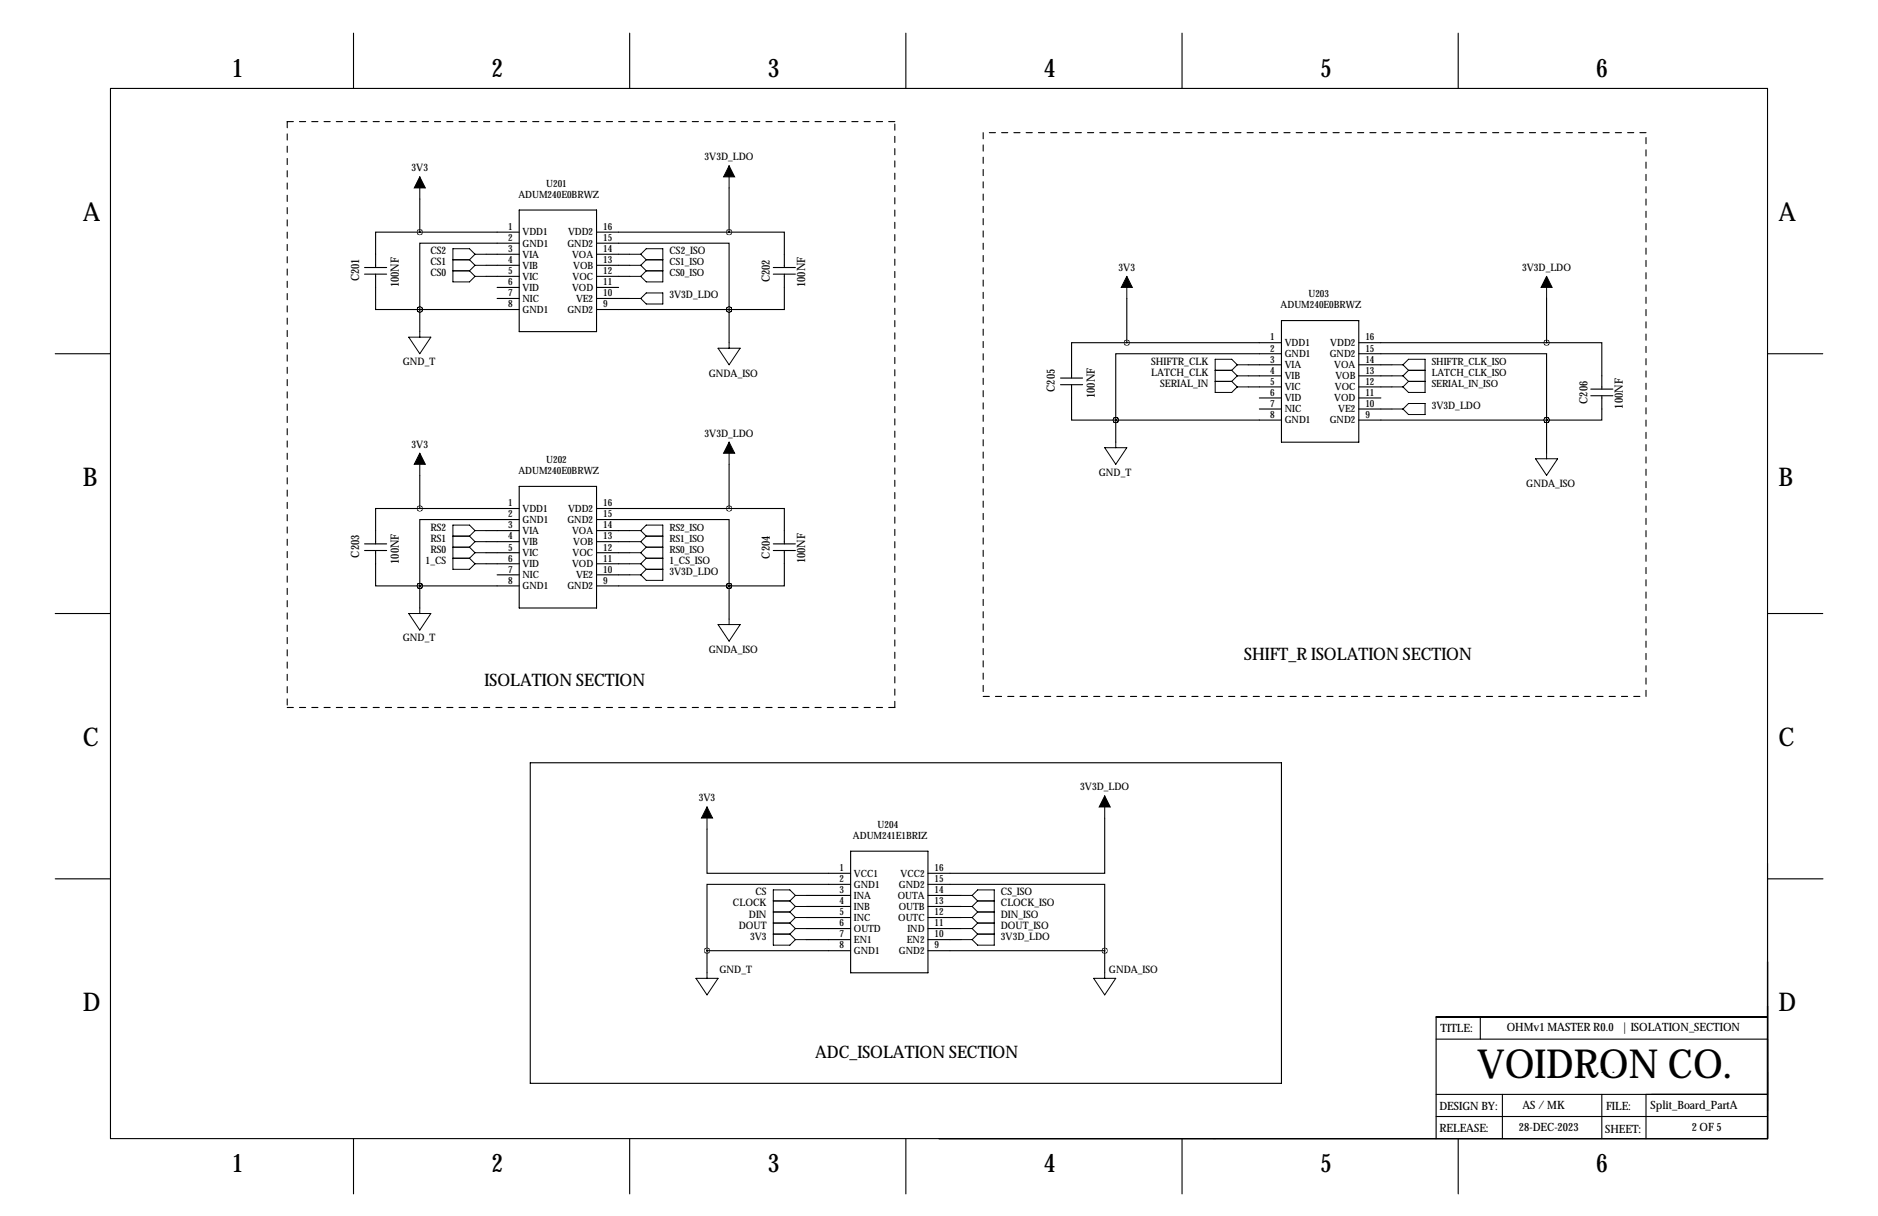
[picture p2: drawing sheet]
<svg xmlns="http://www.w3.org/2000/svg" width="432mm" height="279mm" viewBox="0 0 432 279" stroke-linecap="round" stroke-linejoin="round" font-family="sans-serif">
<g fill="none" stroke="#000" stroke-width=".25">
<path d="M81.3 7.6v12.7M144.8 7.6v12.7M208.3 7.6v12.7M271.8 7.6v12.7M335.3 7.6v12.7M25.4 20.3h381v241.3h-381zM96.5 53.3h-10.1v8.2M96.5 53.3h22.9M96.5 45.7v7.6M111.8 58.4h7.6M119.4 55.9h-22.9v15.2M119.4 48.3h17.8v27.9h-17.8z"/>
<path d="M137.2 55.9h30.4v15.2M137.2 53.3h30.4M137.2 58.4h7.6M167.6 53.3h12.7v8.2M167.6 43.2v10.1M83.8 61.5h5.1M83.8 63h5.1M86.4 63v8.1h10.1M96.5 71.1h.1M96.5 71.1h22.9M96.5 71.1v5.1M111.8 61h7.6"/>
<path d="M111.8 63.5h7.6M114.3 66h5.1M114.3 68.6h5.1M137.2 61h7.6M137.2 63.5h7.6M137.2 66h5M137.2 68.6h7.6M137.2 71.1h30.4M167.6 71.1h.1M167.6 71.1v7.6M177.8 61.5h5.1M177.8 63h5.1"/>
<path d="M180.3 63v8.1h-12.7M259.1 78.7h-12.7v8.2M259.1 78.7h35.5M259.1 68.6v10.1M294.6 73.7h17.8v27.9h-17.8zM312.4 78.7h43.2M355.6 78.7h12.7v10.7M355.6 68.6v10.1M12.7 81.3h12.7M243.8 86.9h5.1M243.8 88.4h5.1M246.4 88.4v8.1h10.1"/>
<path d="M256.5 96.5h.1M256.5 96.5h38.1M256.5 96.5v5.1M287 83.8h7.6M287 86.4h7.6M287 88.9h7.6M289.6 91.4h5M289.6 94h5M294.6 81.3h-38.1v15.2M312.4 81.3h43.2v15.2M312.4 83.8h7.6M312.4 86.4h7.6"/>
<path d="M312.4 88.9h7.6M312.4 91.4h5.1M312.4 94h7.6M312.4 96.5h43.2M355.6 96.5h.1M355.6 96.5v7.6M365.8 89.4h5M365.8 90.9h5M368.3 90.9v5.6h-12.7M406.4 81.3h12.7M96.5 116.8h-10.1v8.2M96.5 116.8h22.9"/>
<path d="M96.5 109.2v7.6M119.4 119.4h-22.9v15.2M119.4 111.8h17.8v27.9h-17.8zM137.2 119.4h30.4v15.2M137.2 116.8h30.4M167.6 116.8h12.7v8.2M167.6 106.7v10.1M83.8 125h5.1M83.8 126.5h5.1M86.4 126.5v8.1h10.1M96.5 134.6h.1M96.5 134.6h22.9"/>
<path d="M96.5 134.6v5.1M111.8 121.9h7.6M111.8 124.5h7.6M111.8 127h7.6M111.8 129.5h7.6M114.3 132.1h5.1M137.2 121.9h7.6M137.2 124.5h7.6M137.2 127h7.6M137.2 129.5h7.6M137.2 132.1h7.6M137.2 134.6h30.4"/>
<path d="M167.6 134.6h.1M167.6 134.6v7.6M177.8 125h5.1M177.8 126.5h5.1M180.3 126.5v8.1h-12.7M12.7 141h12.7M406.4 141h12.7M121.9 175.3h172.7v73.6h-172.7zM162.6 190.5v10.2h33M195.6 195.6h17.8v27.9h-17.8zM254 188v12.7h-40.6M12.7 201.9h12.7"/>
<path d="M162.6 218.4h33M162.6 218.4v5.1M185.4 205.7h10.2M185.4 208.3h10.2M185.4 210.8h10.2M185.4 213.4h10.2M185.4 215.9h10.2M195.6 203.2h-33v15.2M213.4 203.2h40.6v15.2M213.4 205.7h7.6M213.4 208.3h7.6M213.4 210.8h7.6"/>
<path d="M213.4 213.4h7.6M213.4 215.9h7.6M213.4 218.4h40.6M254 218.4v5.1M406.5 201.9h12.7M330.2 238.8h76.2M340.4 233.7v5.1M406.4 233.7h-76.2v27.9M330.2 251.5h76.2M330.2 256.5h76.2M345.4 251.5v10.1M368.3 246.4h.1"/>
<path d="M368.3 251.5v10.1M370.8 246.4h.1M378.5 251.5v10.1M81.3 261.6v12.7M144.8 261.6v12.7M208.3 261.6v12.7M271.8 261.6v12.7M335.3 261.6v12.7"/>
</g>
<path d="M66 27.9v134.7M205.7 27.9h-139.7M226.1 30.5v129.5M378.5 30.5h-152.4M66 162.6h139.7M205.7 162.6v-134.7M226.1 160h152.4M378.5 160v-129.5" fill="none" stroke="#000" stroke-width=".25" stroke-dasharray="1.4 1.4"/>
<g fill="none" stroke="#000" stroke-width=".23">
<path d="M167.6 38.1v5.1M96.5 40.6v5.1M104.1 59.7h3.8M107.9 59.7l1.3 1.3M109.2 58.4h2.6M109.2 58.4l-1.3 1.3M109.2 58.4l-1.3-1.2h-3.8v7.6h3.8l1.3-1.3M144.8 58.4h2.5M147.3 58.4l1.3-1.2h3.8v7.6h-3.8l-1.3-1.3M147.3 58.4l1.3 1.3M148.6 59.7h3.8M148.6 59.7l-1.3 1.3"/>
<path d="M94 77.5h5.1l-2.6 3.8zM96.5 76.2v1.3M104.1 62.2h3.8M107.9 62.2l1.3 1.3M109.2 61h2.6M109.2 61l-1.3 1.2M109.2 63.5h2.6M144.8 61h2.5M144.8 63.5h2.5M144.8 68.6h2.5M147.3 61l1.3 1.2M148.6 62.2h3.8"/>
<path d="M148.6 67.3h3.8v2.5h-3.8l-1.3-1.2zM148.6 62.2l-1.3 1.3M167.6 78.7v1.3M259.1 63.5v5.1M355.6 63.5v5.1M165.1 80h5.1l-2.6 3.8zM279.4 85.1h3.8M279.4 87.6h3.8M283.2 85.1l1.3 1.3M283.2 87.6l1.3 1.3M284.5 83.8h2.5M284.5 83.8l-1.3 1.3"/>
<path d="M284.5 83.8l-1.3-1.3h-3.8v7.7h3.8l1.3-1.3M284.5 86.4h2.5M284.5 86.4l-1.3 1.2M284.5 88.9h2.5M320 83.8h2.6M320 86.4h2.6M320 88.9h2.6M320 94h2.6M322.6 83.8l1.2-1.3h3.9v7.7h-3.9l-1.2-1.3M322.6 83.8l1.2 1.3M322.6 86.4l1.2 1.2M323.8 85.1h3.9"/>
<path d="M323.8 87.6h3.9M323.8 92.7h3.9v2.5h-3.9l-1.2-1.2zM323.8 85.1l-1.2 1.3M323.8 87.6l-1.2 1.3M96.5 104.1v5.1M167.6 101.6v5.1M254 102.9h5.1l-2.6 3.8zM256.5 101.6v1.3M353.1 105.4h5l-2.5 3.8zM355.6 104.1v1.3M96.5 139.7v1.3M104.1 123.2h3.8"/>
<path d="M104.1 125.7h3.8M104.1 128.3h3.8M107.9 123.2l1.3 1.3M107.9 125.7l1.3 1.3M107.9 128.3l1.3 1.2M109.2 121.9l-1.3-1.2h-3.8v10.1h3.8l1.3-1.3M109.2 121.9h2.6M109.2 121.9l-1.3 1.3M109.2 124.5h2.6M109.2 124.5l-1.3 1.2M109.2 127h2.6M109.2 127l-1.3 1.3"/>
<path d="M109.2 129.5h2.6M144.8 121.9h2.5M144.8 124.5h2.5M144.8 127h2.5M144.8 132.1h2.5M144.8 129.5h2.5M147.3 121.9l1.3-1.2h3.8v12.6h-3.8l-1.3-1.2M147.3 121.9l1.3 1.3M147.3 124.5l1.3 1.2M147.3 127l1.3 1.3M147.3 129.5l1.3 1.3M148.6 123.2h3.8"/>
<path d="M148.6 125.7h3.8M148.6 128.3h3.8M148.6 123.2l-1.3 1.3M148.6 125.7l-1.3 1.3M148.6 130.8h3.8M148.6 130.8l-1.3 1.3M148.6 128.3l-1.3 1.2M94 141h5.1l-2.6 3.8zM165.1 143.5h5.1l-2.6 3.8zM167.6 142.2v1.3M162.6 185.4v5.1M254 182.9v5.1"/>
<path d="M177.8 207h3.8M177.8 209.5h3.8M177.8 212.1h3.8M177.8 214.6h3.8M181.6 207l1.3 1.3M181.6 209.5l1.3 1.3M181.6 212.1l1.3 1.3M181.6 214.6l1.3 1.3M182.9 205.7h2.5M182.9 205.7l-1.3 1.3M182.9 205.7l-1.3-1.2h-3.8v12.7h3.8l1.3-1.3M182.9 208.3h2.5"/>
<path d="M182.9 208.3l-1.3 1.2M182.9 210.8h2.5M182.9 210.8l-1.3 1.3M182.9 213.4h2.5M182.9 213.4l-1.3 1.2M182.9 215.9h2.5M221 205.7h2.5M221 208.3h2.5M221 210.8h2.5M221 213.4h2.5M221 215.9h2.5M223.5 205.7l1.3-1.2h3.8v12.7h-3.8l-1.3-1.3"/>
<path d="M223.5 213.4l1.3 1.2M223.5 210.8l1.3 1.3M223.5 208.3l1.3 1.2M223.5 205.7l1.3 1.3M224.8 207h3.8M224.8 209.5h3.8M224.8 212.1h3.8M224.8 214.6h3.8M224.8 214.6l-1.3 1.3M224.8 212.1l-1.3 1.3M224.8 209.5l-1.3 1.3M224.8 207l-1.3 1.3"/>
<path d="M160 224.8h5.1l-2.5 3.8zM162.6 223.5v1.3M251.5 224.8h5l-2.5 3.8zM254 223.5v1.3"/>
</g>
<path d="M167.6 38.1l1.3 2.5h-2.5zM96.5 40.6l1.3 2.6h-2.6zM259.1 63.5l1.2 2.5h-2.5zM355.6 63.5l1.3 2.5h-2.6zM96.5 104.1l1.3 2.6h-2.6zM167.6 101.6l1.3 2.5h-2.5zM162.6 185.4l1.2 2.6h-2.5zM254 182.9l1.3 2.5h-2.6z" fill="#000" stroke="#000" stroke-width=".23"/>
<path d="M96.5 71.1a.05 .05 0 0 0 .1 0 .05 .05 0 0 0-.1 0zM167.6 71.1a.05 .05 0 0 0 .1 0 .05 .05 0 0 0-.1 0zM96.5 53.3a.05 .05 0 0 0 .1 0 .05 .05 0 0 0-.1 0zM96.5 71.1a.05 .05 0 0 0 .1 0 .05 .05 0 0 0-.1 0zM167.6 53.3a.05 .05 0 0 0 .1 0 .05 .05 0 0 0-.1 0zM167.6 71.1a.05 .05 0 0 0 .1 0 .05 .05 0 0 0-.1 0zM96.5 134.6a.05 .05 0 0 0 .1 0 .05 .05 0 0 0-.1 0zM167.6 134.6a.05 .05 0 0 0 .1 0 .05 .05 0 0 0-.1 0zM96.5 116.8a.05 .05 0 0 0 .1 0 .05 .05 0 0 0-.1 0zM96.5 134.6a.05 .05 0 0 0 .1 0 .05 .05 0 0 0-.1 0zM167.6 116.8a.05 .05 0 0 0 .1 0 .05 .05 0 0 0-.1 0zM167.6 134.6a.05 .05 0 0 0 .1 0 .05 .05 0 0 0-.1 0zM259 78.7a.05 .05 0 0 0 .1 0 .05 .05 0 0 0-.1 0zM256.5 96.5a.05 .05 0 0 0 .1 0 .05 .05 0 0 0-.1 0zM256.5 96.5a.05 .05 0 0 0 .1 0 .05 .05 0 0 0-.1 0zM162.5 218.4a.05 .05 0 0 0 .1 0 .05 .05 0 0 0-.1 0z" fill="#000" stroke="#000" stroke-width="1.3"/>
<text font-size="9.2" x="339.6" y="247.7">VOIDRON CO.</text>
<g font-size="5.9">
<text x="53.3" y="17.8">1</text>
<text x="113" y="17.8">2</text>
<text x="176.5" y="17.8">3</text>
<text x="240" y="17.8">4</text>
<text x="303.5" y="17.8">5</text>
<text x="367" y="17.8">6</text>
<text x="19" y="50.8">A</text>
<text x="408.9" y="50.8">A</text>
<text x="19" y="111.8">B</text>
<text x="408.9" y="111.8">B</text>
<text x="19" y="171.4">C</text>
<text x="408.9" y="171.4">C</text>
<text x="19" y="232.4">D</text>
<text x="408.9" y="232.4">D</text>
<text x="53.3" y="269.2">1</text>
<text x="113" y="269.2">2</text>
<text x="176.5" y="269.2">3</text>
<text x="240" y="269.2">4</text>
<text x="303.5" y="269.2">5</text>
<text x="367" y="269.2">6</text>
</g>
<g font-size="4">
<text x="286.1" y="151.7">SHIFT_R ISOLATION SECTION</text>
<text x="111.4" y="157.7">ISOLATION SECTION</text>
<text x="187.4" y="243.2">ADC_ISOLATION SECTION</text>
</g>
<g font-size="2.6">
<text x="82.5" y="64.6" transform="rotate(-90 82.5 64.6)">C201</text>
<text x="177" y="64.9" transform="rotate(-90 177 64.9)">C202</text>
<text x="185.1" y="66" transform="rotate(-90 185.1 66)">100NF</text>
<text x="91.7" y="66.1" transform="rotate(-90 91.7 66.1)">100NF</text>
<text x="242.6" y="90" transform="rotate(-90 242.6 90)">C205</text>
<text x="251.7" y="91.5" transform="rotate(-90 251.7 91.5)">100NF</text>
<text x="365" y="92.8" transform="rotate(-90 365 92.8)">C206</text>
<text x="373.1" y="93.9" transform="rotate(-90 373.1 93.9)">100NF</text>
<text x="82.5" y="128.1" transform="rotate(-90 82.5 128.1)">C203</text>
<text x="91.7" y="129.6" transform="rotate(-90 91.7 129.6)">100NF</text>
<text x="177" y="128.4" transform="rotate(-90 177 128.4)">C204</text>
<text x="185.1" y="129.5" transform="rotate(-90 185.1 129.5)">100NF</text>
<text x="331.2" y="237.2">TITLE:</text>
<text x="346.4" y="237">OHMv1 MASTER R0.0 | ISOLATION_SECTION</text>
<text x="331" y="255">DESIGN BY:</text>
<text x="350" y="254.8">AS / MK</text>
<text x="369.3" y="255.1">FILE:</text>
<text x="379.5" y="254.8">Split_Board_PartA</text>
<text x="331" y="260.1">RELEASE:</text>
<text x="349.2" y="259.8">28-DEC-2023</text>
<text x="369.1" y="260.3">SHEET:</text>
<text x="389" y="260">2 OF 5</text>
</g>
<g font-size="2.4">
<text x="94.6" y="39.4">3V3</text>
<text x="162" y="36.8">3V3D_LDO</text>
<text x="99" y="58.4">CS2</text>
<text x="153.9" y="58.4">CS2_ISO</text>
<text x="99" y="61">CS1</text>
<text x="99" y="63.5">CS0</text>
<text x="257.2" y="62.2">3V3</text>
<text x="350" y="62.2">3V3D_LDO</text>
<text x="153.9" y="68.6">3V3D_LDO</text>
<text x="92.6" y="83.9">GND_T</text>
<text x="264.7" y="83.8">SHIFTR_CLK</text>
<text x="163" y="86.6">GNDA_ISO</text>
<text x="264.7" y="86.4">LATCH_CLK</text>
<text x="266.7" y="88.9">SERIAL_IN</text>
<text x="329.2" y="94">3V3D_LDO</text>
<text x="162" y="100.3">3V3D_LDO</text>
<text x="94.6" y="102.9">3V3</text>
<text x="252.7" y="109.3">GND_T</text>
<text x="350.9" y="112">GNDA_ISO</text>
<text x="99" y="121.9">RS2</text>
<text x="99" y="124.5">RS1</text>
<text x="97.9" y="129.5">1_CS</text>
<text x="99" y="127">RS0</text>
<text x="153.9" y="129.5">1_CS_ISO</text>
<text x="153.9" y="132.1">3V3D_LDO</text>
<text x="92.6" y="147.4">GND_T</text>
<text x="163" y="150.1">GNDA_ISO</text>
<text x="160.7" y="184.1">3V3</text>
<text x="248.4" y="181.6">3V3D_LDO</text>
<text x="168.5" y="208.3">CLOCK</text>
<text x="173.7" y="205.7">CS</text>
<text x="230.1" y="208.3">CLOCK_ISO</text>
<text x="230.1" y="205.7">CS_ISO</text>
<text x="169.9" y="213.4">DOUT</text>
<text x="172.2" y="210.8">DIN</text>
<text x="172.5" y="215.9">3V3</text>
<text x="230.1" y="215.9">3V3D_LDO</text>
<text x="230.1" y="213.4">DOUT_ISO</text>
<text x="230.1" y="210.8">DIN_ISO</text>
<text x="165.4" y="223.5">GND_T</text>
<text x="255" y="223.5">GNDA_ISO</text>
</g>
<g font-size="2.3">
<text x="119.2" y="45.5">ADUM240E0BRWZ</text>
<text x="125.6" y="42.9">U201</text>
<text x="116.8" y="52.8">1</text>
<text x="138.7" y="52.8">16</text>
<text x="116.8" y="55.4">2</text>
<text x="116.8" y="57.9">3</text>
<text x="120.1" y="54.1">VDD1</text>
<text x="120.1" y="56.6">GND1</text>
<text x="120.1" y="59.2">VIA</text>
<text x="130.5" y="56.6">GND2</text>
<text x="130.6" y="54.1">VDD2</text>
<text x="131.5" y="59.2">VOA</text>
<text x="138.7" y="57.9">14</text>
<text x="138.7" y="55.4">15</text>
<text x="116.8" y="60.5">4</text>
<text x="116.8" y="63">5</text>
<text x="116.8" y="65.5">6</text>
<text x="120.1" y="61.7">VIB</text>
<text x="120.1" y="64.3">VIC</text>
<text x="131.7" y="64.3">VOC</text>
<text x="131.8" y="61.7">VOB</text>
<text x="138.7" y="65.5">11</text>
<text x="138.7" y="63">12</text>
<text x="138.7" y="60.5">13</text>
<text x="153.9" y="61">CS1_ISO</text>
<text x="153.9" y="63.5">CS0_ISO</text>
<text x="116.8" y="68.1">7</text>
<text x="116.8" y="70.6">8</text>
<text x="120.1" y="66.8">VID</text>
<text x="120.1" y="69.3">NIC</text>
<text x="120.1" y="71.9">GND1</text>
<text x="130.5" y="71.9">GND2</text>
<text x="131.5" y="66.8">VOD</text>
<text x="132.4" y="69.3">VE2</text>
<text x="138.7" y="70.6">9</text>
<text x="138.7" y="68.1">10</text>
<text x="294.4" y="70.9">ADUM240E0BRWZ</text>
<text x="300.9" y="68.3">U203</text>
<text x="292.1" y="78.2">1</text>
<text x="292.1" y="80.8">2</text>
<text x="292.1" y="83.3">3</text>
<text x="295.4" y="79.5">VDD1</text>
<text x="295.4" y="82">GND1</text>
<text x="305.7" y="82">GND2</text>
<text x="305.9" y="79.5">VDD2</text>
<text x="313.9" y="83.3">14</text>
<text x="313.9" y="80.8">15</text>
<text x="313.9" y="78.2">16</text>
<text x="329.2" y="83.8">SHIFTR_CLK_ISO</text>
<text x="292.1" y="85.9">4</text>
<text x="292.1" y="88.4">5</text>
<text x="295.4" y="84.6">VIA</text>
<text x="295.4" y="87.1">VIB</text>
<text x="295.4" y="89.7">VIC</text>
<text x="306.8" y="84.6">VOA</text>
<text x="306.9" y="89.7">VOC</text>
<text x="307" y="87.1">VOB</text>
<text x="313.9" y="88.4">12</text>
<text x="313.9" y="85.9">13</text>
<text x="329.2" y="86.4">LATCH_CLK_ISO</text>
<text x="329.2" y="88.9">SERIAL_IN_ISO</text>
<text x="292.1" y="90.9">6</text>
<text x="292.1" y="93.5">7</text>
<text x="295.4" y="92.2">VID</text>
<text x="295.4" y="94.7">NIC</text>
<text x="306.8" y="92.2">VOD</text>
<text x="307.7" y="94.7">VE2</text>
<text x="313.9" y="93.5">10</text>
<text x="313.9" y="90.9">11</text>
<text x="292.1" y="96">8</text>
<text x="295.4" y="97.3">GND1</text>
<text x="305.7" y="97.3">GND2</text>
<text x="313.9" y="96">9</text>
<text x="125.6" y="106.4">U202</text>
<text x="119.2" y="109">ADUM240E0BRWZ</text>
<text x="116.8" y="116.3">1</text>
<text x="116.8" y="118.9">2</text>
<text x="120.1" y="117.6">VDD1</text>
<text x="130.6" y="117.6">VDD2</text>
<text x="138.7" y="118.9">15</text>
<text x="138.7" y="116.3">16</text>
<text x="116.8" y="121.4">3</text>
<text x="116.8" y="124">4</text>
<text x="120.1" y="120.1">GND1</text>
<text x="120.1" y="122.7">VIA</text>
<text x="120.1" y="125.2">VIB</text>
<text x="130.5" y="120.1">GND2</text>
<text x="131.5" y="122.7">VOA</text>
<text x="131.8" y="125.2">VOB</text>
<text x="138.7" y="124">13</text>
<text x="138.7" y="121.4">14</text>
<text x="153.9" y="121.9">RS2_ISO</text>
<text x="153.9" y="124.5">RS1_ISO</text>
<text x="116.8" y="126.5">5</text>
<text x="116.8" y="129">6</text>
<text x="116.8" y="131.6">7</text>
<text x="120.1" y="127.8">VIC</text>
<text x="120.1" y="130.3">VID</text>
<text x="131.5" y="130.3">VOD</text>
<text x="131.7" y="127.8">VOC</text>
<text x="138.7" y="131.6">10</text>
<text x="138.7" y="129">11</text>
<text x="138.7" y="126.5">12</text>
<text x="153.9" y="127">RS0_ISO</text>
<text x="116.8" y="134.1">8</text>
<text x="120.1" y="132.8">NIC</text>
<text x="120.1" y="135.4">GND1</text>
<text x="130.5" y="135.4">GND2</text>
<text x="132.4" y="132.8">VE2</text>
<text x="138.7" y="134.1">9</text>
<text x="201.8" y="190.2">U204</text>
<text x="196.1" y="192.8">ADUM241E1BRIZ</text>
<text x="193" y="200.2">1</text>
<text x="193" y="202.7">2</text>
<text x="196.3" y="201.4">VCC1</text>
<text x="196.3" y="204">GND1</text>
<text x="206.7" y="204">GND2</text>
<text x="207.1" y="201.4">VCC2</text>
<text x="214.9" y="202.7">15</text>
<text x="214.9" y="200.2">16</text>
<text x="193" y="205.2">3</text>
<text x="193" y="207.8">4</text>
<text x="196.3" y="206.5">INA</text>
<text x="196.3" y="209">INB</text>
<text x="206.4" y="206.5">OUTA</text>
<text x="206.7" y="209">OUTB</text>
<text x="214.9" y="207.8">13</text>
<text x="214.9" y="205.2">14</text>
<text x="193" y="210.3">5</text>
<text x="193" y="212.9">6</text>
<text x="193" y="215.4">7</text>
<text x="196.3" y="211.6">INC</text>
<text x="196.3" y="214.1">OUTD</text>
<text x="206.5" y="211.6">OUTC</text>
<text x="208.6" y="214.1">IND</text>
<text x="214.9" y="215.4">10</text>
<text x="214.9" y="212.9">11</text>
<text x="214.9" y="210.3">12</text>
<text x="193" y="217.9">8</text>
<text x="196.3" y="216.7">EN1</text>
<text x="196.3" y="219.2">GND1</text>
<text x="206.7" y="219.2">GND2</text>
<text x="208.5" y="216.7">EN2</text>
<text x="214.9" y="217.9">9</text>
</g>
</svg>
